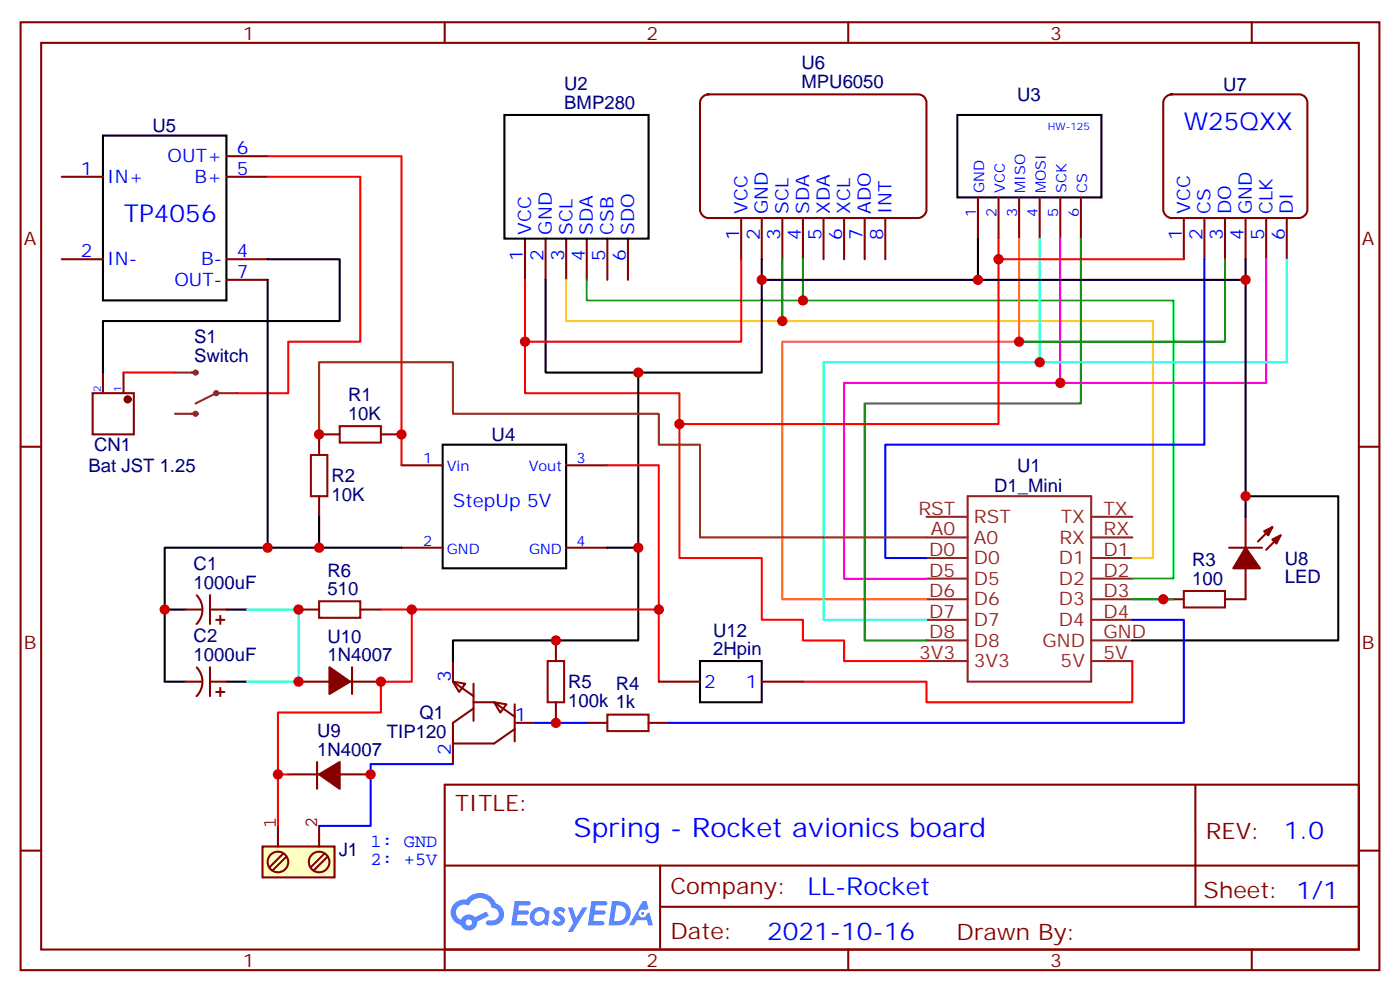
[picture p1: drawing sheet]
<svg xmlns="http://www.w3.org/2000/svg" width="240mm" height="170mm" viewBox="0 0 240 170" stroke-linecap="round" stroke-linejoin="round" font-family="sans-serif">
<g fill="none" stroke="#870000" stroke-width=".35">
<path d="M3.5 3.8h232.9v162.3h-232.9zM7.1 7.3h225.7v155.3h-225.7zM76.2 3.8v3.5M145.3 3.8v3.5M214.5 3.8v3.5M3.5 76.5h3.6M232.8 76.5h3.6M76.2 134.3h156.6v28.3h-156.6zM204.8 134.4v20.8M3.5 145.6h3.6M76.2 148.2h156.5M113.1 155.2h119.6"/>
<path d="M113.1 148.2v14.1M232.8 145.6h3.6M76.2 162.6v3.5M145.3 162.6v3.5M214.5 162.6v3.5"/>
</g>
<g fill="#5487ff">
<path d="M95.2 155.5a1.22 1.22 0 0 1 1.7 .3l-.4 .6a.47 .47 0 0 0-.3-.4 .47 .47 0 0 0-.5 .1v.2a1.55 1.55 0 0 1 1.1 1.5 1.34 1.34 0 0 1-2.3 .1l.5-.5a.6 .6 0 0 0 .4 .4 .6 .6 0 0 0 .6-.2l-.1-.3a1.48 1.48 0 0 1-1-1.4z"/>
<path d="M88.2 154.3h1.5a1.22 1.22 0 0 1 1.2 .1 .37 .37 0 0 1-.4 .6h-1.6l-.1 .9h1.5a.37 .37 0 0 1 .3 .4 .37 .37 0 0 1-.3 .3h-1.6l-.2 1.1h.8a1.15 1.15 0 0 1 1.1 .2 .36 .36 0 0 1-.3 .5h-2.5z"/>
<path d="M101.3 154.3h1.6a1.23 1.23 0 0 1 1.1 .2 .37 .37 0 0 1-.3 .5h-1.6l-.2 .9h1.6a.37 .37 0 0 1 .3 .4 .37 .37 0 0 1-.4 .3h-1.6l-.1 1.1h.7a1.15 1.15 0 0 1 1.1 .2 .36 .36 0 0 1-.3 .5h-2.5z"/>
<path d="M110.1 154.3h.7l.3 1.2-.6 .3a.69 .69 0 0 0-1 .3 .69 .69 0 0 0 .4 1 .69 .69 0 0 0 .9-.6l.5-.3 .6 2.2h-.8l-.3-.9h-1.7l-.5 .9h-.8z"/>
<path d="M97.3 155.3h.8l.6 1.9 1.1-1.9h.9l-2.6 4.2h-.8l.9-1.5z"/>
<path d="M104.9 154.3l-.6 4.1h1.3a2.11 2.11 0 0 0 2.5-2.1 2.11 2.11 0 0 0-2.5-2zM105.6 155a1.39 1.39 0 0 1 1.7 1.4 1.39 1.39 0 0 1-1.8 1.3h-.3z"/>
<path d="M91.2 155.9a1.48 1.48 0 0 0-.2 2 1.48 1.48 0 0 0 2 .3l.1-.1 .4 .2 .4 .1 .3-2.3-.2-.2-.4-.1a1.49 1.49 0 0 0-2.4 .1zM91.8 156.3a.91 .91 0 0 1 1.5 .2 .91 .91 0 0 1-.8 1.3 .87 .87 0 0 1-.9-.5 .87 .87 0 0 1 .2-1z"/>
<path d="M77.9 154.6a2.18 2.18 0 0 0 1.1 3.8 1.44 1.44 0 0 0 1.6 .9 1.44 1.44 0 0 0 1.2-1.5l2-1-.5-.7-1.9 .9a1.47 1.47 0 0 0-2.4 .5 1.39 1.39 0 0 1-.7-2 1.39 1.39 0 0 1 2-.5 2.08 2.08 0 0 1 2.2-1.3 2.08 2.08 0 0 1 1.8 1.7 1.07 1.07 0 0 1 1.2 1 1.07 1.07 0 0 1-1 1.2h-.7a.43 .43 0 0 0-.5 .3 .43 .43 0 0 0 .4 .5 2.06 2.06 0 0 0 2.1-.6 2.06 2.06 0 0 0 .3-2.2l-.7-.7-.4-.2a2.98 2.98 0 0 0-5.1-.7l-1.1 .1zM79.8 157.9a.55 .55 0 0 1 1.1 0 .55 .55 0 0 1-1.1 0z"/>
<circle cx="110.1" cy="156.4" r=".26"/>
</g>
<g fill="none" stroke="#8c2424" stroke-width=".35">
<path d="M158.7 99.1h7.1M158.7 95.5h7.1M158.7 92h7.1M158.7 88.5h7.1M165.8 84.9h21.2v31.8h-21.2zM187 99.1h7M187 95.5h7M187 92h7M187 88.5h7M158.7 113.2h7.1M158.7 109.6h7.1M158.7 106.1h7.1"/>
<path d="M158.7 102.6h7.1M187 113.2h7M187 109.6h7M187 106.1h7M187 102.6h7"/>
</g>
<path d="M90 40.9v7M93.5 40.9v7M97 40.9v7M100.5 40.9v7M104.1 40.9v7M107.6 40.9v7" fill="none" stroke="#870000" stroke-width=".35"/>
<path d="M86.4 19.7h24.7v21.2h-24.7z" fill="none" stroke="#000" stroke-width=".35"/>
<path d="M120.3 16.7l.3-.3 .8-.2h35.9a1.41 1.41 0 0 1 1.4 1.4v18.3a1.51 1.51 0 0 1-1.4 1.4h-35.9a1.51 1.51 0 0 1-1.5-1.4v-18.3z" fill="#fff" stroke="#800000" stroke-width=".35"/>
<g fill="none" stroke="#870000" stroke-width=".35">
<path d="M127 37.3v7.1M130.5 37.3v7.1M134.1 37.3v7.1M137.6 37.3v7.1M141.1 37.3v7.1M144.6 37.3v7.1M148.2 37.3v7.1M151.7 37.3v7.1M167.6 33.8v7.1M171.1 33.8v7.1M174.6 33.8v7.1M178.2 33.8v7.1"/>
<path d="M181.7 33.8v7.1M185.2 33.8v7.1"/>
</g>
<path d="M164 19.7h24.7v14.1h-24.7z" fill="none" stroke="#000" stroke-width=".35"/>
<path d="M199.6 16.7l.4-.3 .7-.2h21.9a1.41 1.41 0 0 1 1.4 1.4v18.3a1.51 1.51 0 0 1-1.4 1.4h-21.9a1.51 1.51 0 0 1-1.4-1.4v-18.3z" fill="#fff" stroke="#800000" stroke-width=".35"/>
<g fill="none" stroke="#870000" stroke-width=".35">
<path d="M10.6 30.3h7M38.8 30.3h7.1M38.8 26.7h7.1M202.8 37.3v7.1M206.4 37.3v7.1M209.9 37.3v7.1M213.4 37.3v7.1M217 37.3v7.1M220.5 37.3v7.1M10.6 44.4h7M38.8 44.4h7.1M38.8 47.9h7.1"/>
<path d="M15.9 67.3h7v7.1h-7zM17.6 63.8v3.5M21.2 63.8v3.5M58.2 74.4h-3.5v3.5M65.3 74.4h3.5M68.8 79.7h7M97 79.7h7.1M54.7 84.9v3.6M68.8 93.8h7M97 93.8h7.1M210.6 93.8h5.7M213.4 88.5v5.3"/>
<path d="M213.4 97.3v5.3h-3.5M218 90.2l-2.5 2.5M219.4 91.7l-2.4 2.4M77.6 116.7l2.1 .4-1 1.4zM77.6 113.2v3.5l3.5 2.5M81.1 117.1v6.3M95.2 109.6v3.6M199.3 102.6h3.5M77.6 127.3v3.5M81.1 121.3l-3.5 2.5v3.5h7.1l3.5-2.5M81.1 120.2h3.6l3.5 2.5M84.7 120.2l2.1 .4-1.1 1.4z"/>
<path d="M88.2 123.8h3.5M88.2 120.6v6.3M95.2 120.2v3.6M100.5 123.8h3.6M111.1 123.8h3.6"/>
</g>
<path d="M17.6 23.2h21.2v28.2h-21.2zM45.9 44.4h12.3v10.6h-40.6v8.8M45.9 47.9v45.9h22.9M93.5 47.9v15.9h15.9v30h-5.3M130.5 44.4v19.4h-21.1M167.6 40.9v7h-37.1M167.6 47.9h45.8M213.4 44.4v44.1M75.8 76.1h21.2v21.2h-21.2zM54.7 88.5v5.3M109.4 93.8v15.8h-31.8v3.6M213.4 84.9h15.9v24.7h-35.3" fill="none" stroke="#000" stroke-width=".35"/>
<g fill="#870000" stroke="#870000" stroke-width=".35">
<path d="M213.4 93.8l2.5 3.5h-4.6z"/>
<path d="M218 92.4l1.4-.7-.7 1.4z"/>
<path d="M216.6 90.9l1.4-.7-.7 1.5z"/>
<circle cx="21.9" cy="68.4" r=".53"/>
</g>
<g fill="none" stroke="#8c2424" stroke-width=".35">
<path d="M30 63.8h3.5M30 70.8h3.5M40.6 67.3h-3.6l-3.5 1.8"/>
<circle cx="33.5" cy="70.8" r=".35"/>
<circle cx="33.5" cy="63.8" r=".35"/>
<circle cx="37" cy="67.3" r=".35"/>
</g>
<path d="M45.9 30.3h15.8v28.2h-12.3v8.8h-8.8M45.9 26.7h22.9v53M90 47.9v19.4h26.4v28.2h14.1v10.6h7.1v3.5h7v3.6h14.1M127 44.4v14.1h-37M171.1 40.9v31.7h-54.7M171.1 44.4h31.7M21.2 63.8h8.8" fill="none" stroke="#f00" stroke-width=".35"/>
<path d="M53.3 77.9h2.8v7h-2.8zM58.2 73h7.1v2.8h-7.1zM93.8 113.2h2.9v7h-2.9zM202.8 101.2h7.1v2.8h-7.1zM104.1 122.3h7v2.9h-7z" fill="none" stroke="#a10000" stroke-width=".35"/>
<path d="M97 47.9v7.1h100.6v40.5h-3.6" fill="none" stroke="#fc0" stroke-width=".35"/>
<path d="M100.5 47.9v3.5h100.6v47.7h-7.1" fill="none" stroke="#0f0" stroke-width=".35"/>
<path d="M134.1 44.4v10.6M137.6 44.4v7M185.2 40.9v28.2h-37v40.5h10.5M209.9 44.4v14.1h-35.3M194 102.6h7.1" fill="none" stroke="#008700" stroke-width=".35"/>
<path d="M181.7 40.9v24.6h-37.1v33.6h14.1M217 44.4v21.1h-35.3" fill="none" stroke="#f0f" stroke-width=".35"/>
<path d="M174.6 40.9v17.6h-40.5v44.1h24.6" fill="none" stroke="#f60" stroke-width=".35"/>
<path d="M178.2 40.9v21.1h-37.1v44.1h17.6M220.5 44.4v17.6h-42.3" fill="none" stroke="#0ff" stroke-width=".35"/>
<path d="M206.4 44.4v31.7h-54.7v19.4h7M194 106.1h8.8v17.7h-88.1M91.7 123.8h8.8" fill="none" stroke="#00f" stroke-width=".35"/>
<path d="M54.7 74.4v-12.4h22.9v8.8h35.3v5.3h7v15.9h38.8" fill="none" stroke="#930" stroke-width=".35"/>
<path d="M45 144.9h12.3v5.3h-12.3z" fill="#ffffc2" stroke="#850000" stroke-width=".35"/>
<path d="M47.6 145.8a1.76 1.76 0 0 0-1.5 2.6 1.76 1.76 0 0 0 3 .1 1.76 1.76 0 0 0-1.3-2.7M47.6 141.4v3.5M48.5 146.2l-2.3 2.2M49 146.7l-2.3 2.3M54.7 145.8a1.76 1.76 0 0 0-1.6 2.6 1.76 1.76 0 0 0 3.1 .1 1.76 1.76 0 0 0-1.4-2.7M54.7 141.4v3.5M55.6 146.2l-2.3 2.2M56.1 146.7l-2.3 2.3" fill="none" stroke="#850000" stroke-width=".35"/>
<g fill="none" stroke="#870000" stroke-width=".35">
<path d="M31.7 104.4h2.9M31.7 116.7h2.9M33.7 101.9a3.5 3.5 0 0 1 0 4.9M33.7 114.3a3.5 3.5 0 0 1 0 4.9M36 101.9v4.9M36 114.2v5M36 104.4h2.8M36 116.7h2.8M37 106.1h1.5M37 118.5h1.5M37.7 105.4v1.4M37.7 117.8v1.4"/>
<path d="M51.2 104.4h3.5M51.2 116.7h5.2M60 116.7h5.3M60.3 114.2v4.6M61.7 104.4h3.6M112.9 116.7h7M130.5 116.7h7.1M49.4 132.6h5.3M54.3 130.5v4.5M58.2 132.6h5.3"/>
</g>
<g fill="#870000" stroke="#870000" stroke-width=".35">
<path d="M54.7 132.6l3.5-2.1v4.5z"/>
<path d="M56.4 114.2l3.6 2.5-3.6 2.1z"/>
</g>
<path d="M45.9 93.8h-17.7v22.9h3.5M28.2 104.4h3.5M38.8 104.4h3.5M38.8 116.7h3.5M119.9 113.2h10.6v7h-10.6z" fill="none" stroke="#000" stroke-width=".35"/>
<path d="M54.7 102.9h7v2.9h-7z" fill="none" stroke="#a10000" stroke-width=".35"/>
<path d="M42.3 104.4h8.9v12.3h-8.9" fill="none" stroke="#0ff" stroke-width=".35"/>
<path d="M104.1 79.7h8.8v37M65.3 104.4h47.6M70.6 104.4v12.3h-5.3v5.3h-17.7v19.4M194 113.2v7h-35.3v-3.5h-21.1M47.6 132.6h1.8" fill="none" stroke="#f00" stroke-width=".35"/>
<path d="M77.6 130.8h-14.1v10.6h-8.8" fill="none" stroke="#00f" stroke-width=".35"/>
<g fill="#c00">
<circle cx="134.1" cy="55" r=".88"/>
<circle cx="137.6" cy="51.4" r=".88"/>
<circle cx="90" cy="58.5" r=".88"/>
<circle cx="109.4" cy="63.8" r=".88"/>
<circle cx="181.7" cy="65.5" r=".88"/>
<circle cx="178.2" cy="62" r=".88"/>
<circle cx="174.6" cy="58.5" r=".88"/>
<circle cx="116.4" cy="72.6" r=".88"/>
<circle cx="130.5" cy="47.9" r=".88"/>
<circle cx="171.1" cy="44.4" r=".88"/>
<circle cx="68.8" cy="74.4" r=".88"/>
<circle cx="54.7" cy="74.4" r=".88"/>
<circle cx="54.7" cy="93.8" r=".88"/>
<circle cx="199.3" cy="102.6" r=".88"/>
<circle cx="213.4" cy="84.9" r=".88"/>
<circle cx="167.6" cy="47.9" r=".88"/>
<circle cx="213.4" cy="47.9" r=".88"/>
<circle cx="95.3" cy="123.8" r=".88"/>
<circle cx="51.2" cy="104.4" r=".88"/>
<circle cx="51.2" cy="116.7" r=".88"/>
<circle cx="70.6" cy="104.4" r=".88"/>
<circle cx="109.4" cy="93.8" r=".88"/>
<circle cx="95.3" cy="109.6" r=".88"/>
<circle cx="45.9" cy="93.8" r=".88"/>
<circle cx="28.2" cy="104.4" r=".88"/>
<circle cx="65.3" cy="116.7" r=".88"/>
<circle cx="112.9" cy="104.4" r=".88"/>
<circle cx="63.5" cy="132.6" r=".88"/>
<circle cx="47.6" cy="132.6" r=".88"/>
</g>
<text font-size="4.6" fill="#00f" x="98.3" y="143.4">Spring - Rocket avionics board</text>
<g font-size="4.2" fill="#00f">
<text x="202.8" y="22.3">W25QXX</text>
<text x="21.2" y="38">TP4056</text>
<text x="220" y="143.6">1.0</text>
<text x="138.4" y="153.2">LL-Rocket</text>
<text x="131.5" y="161">2021-10-16</text>
</g>
<g font-size="3.9" fill="#800">
<text x="78" y="138.9">TITLE:</text>
<text x="206.6" y="143.6">REV:</text>
<text x="114.9" y="153.1">Company:</text>
<text x="206.2" y="153.7">Sheet: 1/1</text>
<text x="114.9" y="160.8">Date:</text>
<text x="163.9" y="160.9">Drawn By:</text>
</g>
<g font-size="3.2" fill="#800">
<text x="41.6" y="6.8">1</text>
<text x="110.8" y="6.8">2</text>
<text x="179.9" y="6.8">3</text>
<text x="4.1" y="41.9">A</text>
<text x="233.4" y="41.9">A</text>
<text x="4.1" y="111.1">B</text>
<text x="233.4" y="111.1">B</text>
<text x="41.6" y="165.6">1</text>
<text x="110.8" y="165.6">2</text>
<text x="179.9" y="165.6">3</text>
</g>
<g font-size="3.2" fill="#000080">
<text x="137.3" y="11.9">U6</text>
<text x="96.7" y="15.4">U2</text>
<text x="137.3" y="15.1">MPU6050</text>
<text x="174.3" y="17.3">U3</text>
<text x="209.6" y="15.5">U7</text>
<text x="26.1" y="22.6">U5</text>
<text x="96.7" y="18.6">BMP280</text>
<text x="33.3" y="58.8">S1</text>
<text x="33.3" y="62">Switch</text>
<text x="59.6" y="71.9">10K</text>
<text x="59.6" y="68.7">R1</text>
<text x="16.1" y="77.3">CN1</text>
<text x="84.2" y="75.5">U4</text>
<text x="15.2" y="80.8">Bat JST 1.25</text>
<text x="56.8" y="82.6">R2</text>
<text x="174.3" y="80.8">U1</text>
<text x="56.8" y="85.8">10K</text>
<text x="170.4" y="84.2">D1_Mini</text>
<text x="33.2" y="100.8">1000uF</text>
<text x="33.2" y="97.6">C1</text>
<text x="56.1" y="101.9">510</text>
<text x="56.1" y="98.7">R6</text>
<text x="204.3" y="100.1">100</text>
<text x="204.3" y="96.9">R3</text>
<text x="220.1" y="99.9">LED</text>
<text x="220.1" y="96.7">U8</text>
<text x="33.2" y="113.2">1000uF</text>
<text x="33.2" y="109.9">C2</text>
<text x="56.1" y="113.2">1N4007</text>
<text x="56.1" y="110">U10</text>
<text x="122.2" y="112.1">2Hpin</text>
<text x="122.2" y="109">U12</text>
<text x="97.4" y="117.8">R5</text>
<text x="105.5" y="118.1">R4</text>
<text x="71.9" y="123.1">Q1</text>
<text x="97.4" y="121">100k 1k</text>
<text x="54.3" y="129.4">1N4007</text>
<text x="54.3" y="126.2">U9</text>
<text x="66.3" y="126.3">TIP120</text>
<text x="58" y="146.6">J1</text>
</g>
<g font-size="3.2" fill="#00f">
<text x="13.9" y="29.9">1</text>
<text x="28.7" y="27.8">OUT+</text>
<text x="40.6" y="29.9">5</text>
<text x="40.6" y="26.4">6</text>
<text x="18.3" y="31.3">IN+</text>
<text x="33.3" y="31.3">B+</text>
<text x="91" y="40.1" transform="rotate(-90 91 40.1)">VCC</text>
<text x="94.5" y="40.1" transform="rotate(-90 94.5 40.1)">GND</text>
<text x="98.1" y="40.1" transform="rotate(-90 98.1 40.1)">SCL</text>
<text x="101.6" y="40.1" transform="rotate(-90 101.6 40.1)">SDA</text>
<text x="105.1" y="40.1" transform="rotate(-90 105.1 40.1)">CSB</text>
<text x="108.7" y="40.1" transform="rotate(-90 108.7 40.1)">SDO</text>
<text x="126.6" y="41.1" transform="rotate(-90 126.6 41.1)">1</text>
<text x="128.1" y="36.6" transform="rotate(-90 128.1 36.6)">VCC</text>
<text x="130.2" y="41.1" transform="rotate(-90 130.2 41.1)">2</text>
<text x="131.6" y="36.6" transform="rotate(-90 131.6 36.6)">GND</text>
<text x="133.7" y="41.1" transform="rotate(-90 133.7 41.1)">3</text>
<text x="135.1" y="36.6" transform="rotate(-90 135.1 36.6)">SCL</text>
<text x="137.2" y="41.1" transform="rotate(-90 137.2 41.1)">4</text>
<text x="138.6" y="36.6" transform="rotate(-90 138.6 36.6)">SDA</text>
<text x="140.8" y="41.1" transform="rotate(-90 140.8 41.1)">5</text>
<text x="142.2" y="36.6" transform="rotate(-90 142.2 36.6)">XDA</text>
<text x="144.3" y="41.1" transform="rotate(-90 144.3 41.1)">6</text>
<text x="145.7" y="36.6" transform="rotate(-90 145.7 36.6)">XCL</text>
<text x="147.8" y="41.1" transform="rotate(-90 147.8 41.1)">7</text>
<text x="149.2" y="36.6" transform="rotate(-90 149.2 36.6)">ADO</text>
<text x="151.3" y="41.1" transform="rotate(-90 151.3 41.1)">8</text>
<text x="152.8" y="36.6" transform="rotate(-90 152.8 36.6)">INT</text>
<text x="202.5" y="41.1" transform="rotate(-90 202.5 41.1)">1</text>
<text x="203.9" y="36.6" transform="rotate(-90 203.9 36.6)">VCC</text>
<text x="206" y="41.1" transform="rotate(-90 206 41.1)">2</text>
<text x="207.4" y="36.6" transform="rotate(-90 207.4 36.6)">CS</text>
<text x="209.5" y="41.1" transform="rotate(-90 209.5 41.1)">3</text>
<text x="211" y="36.6" transform="rotate(-90 211 36.6)">DO</text>
<text x="213.1" y="41.1" transform="rotate(-90 213.1 41.1)">4</text>
<text x="214.5" y="36.6" transform="rotate(-90 214.5 36.6)">GND</text>
<text x="216.6" y="41.1" transform="rotate(-90 216.6 41.1)">5</text>
<text x="218" y="36.6" transform="rotate(-90 218 36.6)">CLK</text>
<text x="220.1" y="41.1" transform="rotate(-90 220.1 41.1)">6</text>
<text x="221.5" y="36.6" transform="rotate(-90 221.5 36.6)">DI</text>
<text x="13.9" y="44">2</text>
<text x="18.3" y="45.4">IN-</text>
<text x="34.5" y="45.4">B-</text>
<text x="40.6" y="44">4</text>
<text x="40.6" y="47.6">7</text>
<text x="89.6" y="44.6" transform="rotate(-90 89.6 44.6)">1</text>
<text x="93.1" y="44.6" transform="rotate(-90 93.1 44.6)">2</text>
<text x="96.7" y="44.6" transform="rotate(-90 96.7 44.6)">3</text>
<text x="100.2" y="44.6" transform="rotate(-90 100.2 44.6)">4</text>
<text x="103.7" y="44.6" transform="rotate(-90 103.7 44.6)">5</text>
<text x="107.2" y="44.6" transform="rotate(-90 107.2 44.6)">6</text>
<text x="29.9" y="49">OUT-</text>
<text x="77.6" y="86.7">StepUp 5V</text>
<text x="77.3" y="116.7" transform="rotate(-90 77.3 116.7)">3</text>
<text x="120.6" y="117.8">2</text>
<text x="127.8" y="117.8">1</text>
<text x="88.2" y="123.4">1</text>
<text x="77.3" y="129.3" transform="rotate(-90 77.3 129.3)">2</text>
<text x="63.5" y="144.9">1: GND</text>
<text x="63.5" y="148.1">2: +5V</text>
</g>
<g font-size="3.2" fill="#8d2323">
<text x="157.4" y="88.1">RST</text>
<text x="166.9" y="89.5">RST</text>
<text x="181.8" y="89.5">TX</text>
<text x="189.1" y="88.1">TX</text>
<text x="159.2" y="95.2">D0</text>
<text x="159.5" y="91.7">A0</text>
<text x="166.9" y="93.1">A0</text>
<text x="181.5" y="93.1">RX</text>
<text x="189.1" y="95.2">D1</text>
<text x="189.1" y="91.7">RX</text>
<text x="159.2" y="98.7">D5</text>
<text x="166.9" y="100.1">D5</text>
<text x="166.9" y="96.6">D0</text>
<text x="181.5" y="100.1">D2</text>
<text x="181.5" y="96.6">D1</text>
<text x="189.1" y="98.7">D2</text>
<text x="159.2" y="105.8">D7</text>
<text x="159.2" y="102.2">D6</text>
<text x="166.9" y="107.2">D7</text>
<text x="166.9" y="103.6">D6</text>
<text x="181.5" y="107.2">D4</text>
<text x="181.5" y="103.6">D3</text>
<text x="189.1" y="105.8">D4</text>
<text x="189.1" y="102.2">D3</text>
<text x="157.5" y="112.8">3V3</text>
<text x="159.2" y="109.3">D8</text>
<text x="166.9" y="110.7">D8</text>
<text x="178.6" y="110.7">GND</text>
<text x="189.1" y="112.8">5V</text>
<text x="189.1" y="109.3">GND</text>
<text x="166.9" y="114.2">3V3</text>
<text x="181.7" y="114.2">5V</text>
</g>
<g font-size="3.2" fill="#840000">
<text x="47.3" y="141.7" transform="rotate(-90 47.3 141.7)">1</text>
<text x="54.3" y="141.7" transform="rotate(-90 54.3 141.7)">2</text>
</g>
<g font-size="2.5" fill="#00f">
<text x="168.6" y="33.1" transform="rotate(-90 168.6 33.1)">GND</text>
<text x="172.2" y="33.1" transform="rotate(-90 172.2 33.1)">VCC</text>
<text x="175.7" y="33.1" transform="rotate(-90 175.7 33.1)">MISO</text>
<text x="179.2" y="33.1" transform="rotate(-90 179.2 33.1)">MOSI</text>
<text x="182.7" y="33.1" transform="rotate(-90 182.7 33.1)">SCK</text>
<text x="186.3" y="33.1" transform="rotate(-90 186.3 33.1)">CS</text>
<text x="167.2" y="37.1" transform="rotate(-90 167.2 37.1)">1</text>
<text x="170.7" y="37.1" transform="rotate(-90 170.7 37.1)">2</text>
<text x="174.3" y="37.1" transform="rotate(-90 174.3 37.1)">3</text>
<text x="177.8" y="37.1" transform="rotate(-90 177.8 37.1)">4</text>
<text x="181.3" y="37.1" transform="rotate(-90 181.3 37.1)">5</text>
<text x="184.9" y="37.1" transform="rotate(-90 184.9 37.1)">6</text>
<text x="72.5" y="79.3">1</text>
<text x="76.6" y="80.7">Vin</text>
<text x="90.6" y="80.7">Vout</text>
<text x="98.8" y="79.3">3</text>
<text x="72.5" y="93.4">2</text>
<text x="76.6" y="94.8">GND</text>
<text x="90.6" y="94.8">GND</text>
<text x="98.8" y="93.4">4</text>
</g>
<g font-size="1.8" fill="#00f">
<text x="179.5" y="22.2">HW-125</text>
<text x="17.3" y="67.1" transform="rotate(-90 17.3 67.1)">2</text>
<text x="20.8" y="67.1" transform="rotate(-90 20.8 67.1)">1</text>
</g>
</svg>
